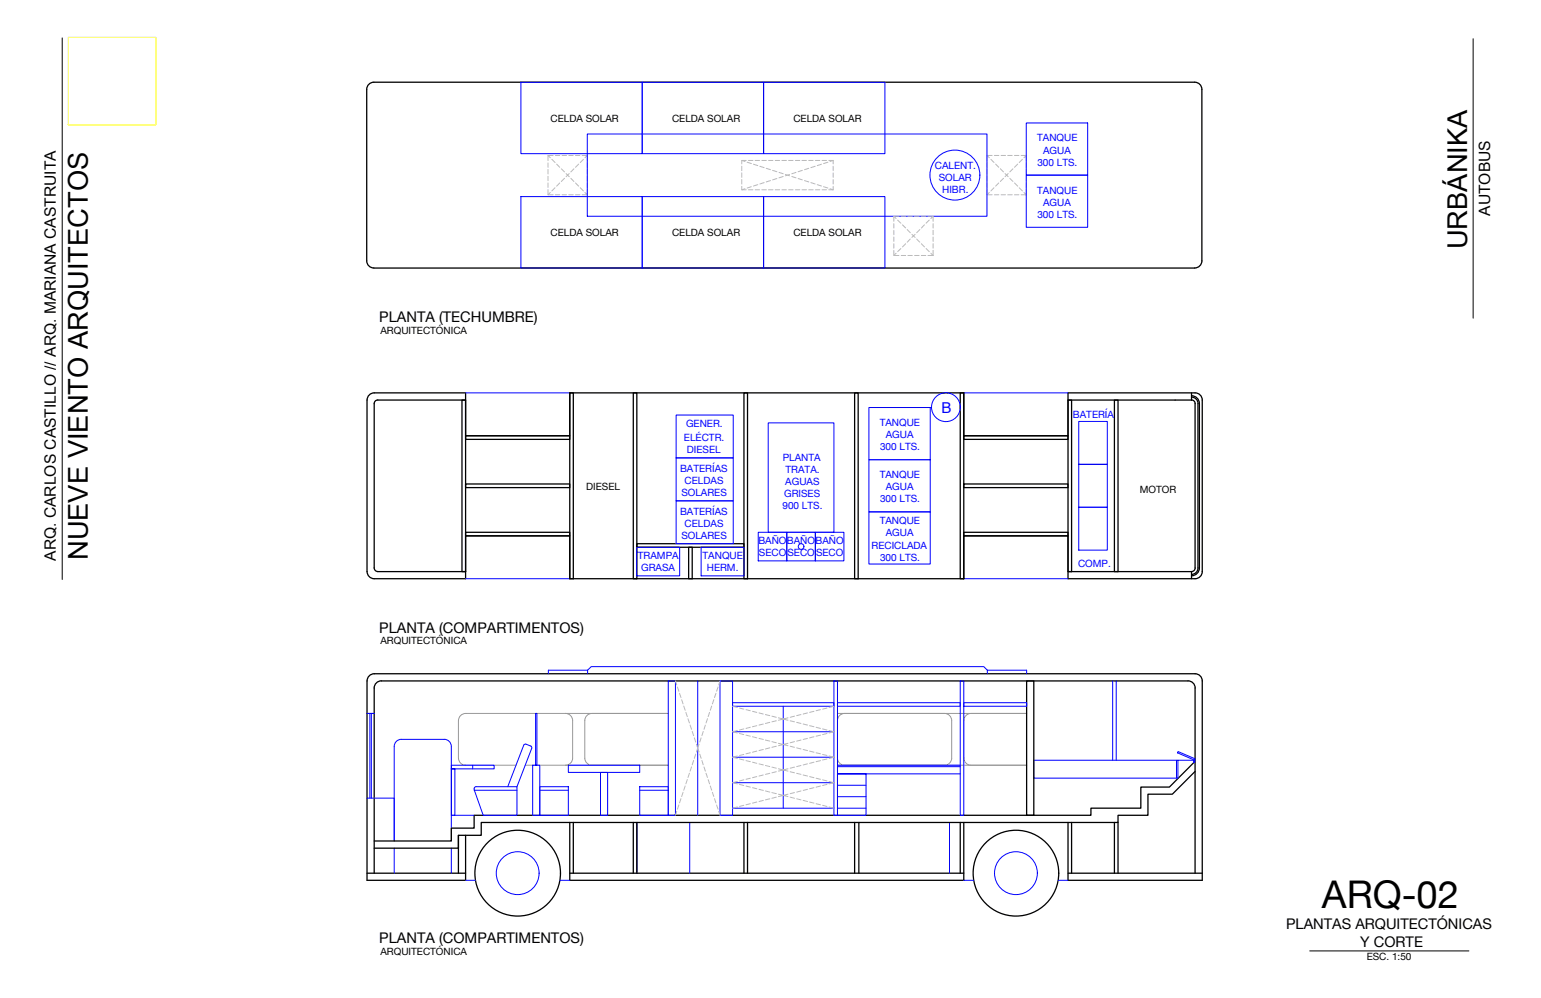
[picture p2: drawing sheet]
<svg xmlns="http://www.w3.org/2000/svg" width="432mm" height="279mm" viewBox="0 0 432 279" stroke-linecap="round" stroke-linejoin="round" font-family="sans-serif">
<g fill="none" stroke="#000" stroke-width=".36">
<path d="M102.8 73v-48a2 2 0 0 1 2-2h230a2 2 0 0 1 2 2v48M102.8 73a2.04 2.04 0 0 0 1.9 2h230.1a2 2 0 0 0 2-2M103.4 110.6l1.5-.6h25.6v12h29.2v-12h110.4v12h29.2v-12h35.6a2 2 0 0 1 2 2v48a2 2 0 0 1-2 2h-35.6v-12h-29.2v12h-110.4v-12h-29.2v12h-25.6a2.04 2.04 0 0 1-2.1-2l.1-48zM129.4 112h1.1v48h-1.1zM130.5 112h-24.6a1.01 1.01 0 0 0-1 1v46a1.01 1.01 0 0 0 1 1h24.6M159.7 110h.9v52h-.9zM177.5 110h.9v52h-.9zM208.5 110h1v52h-1zM239.5 110h1v52h-1zM269.1 110h1v52h-1zM299.3 112h1v48h-1zM299.3 112h34.6"/>
<path d="M312.3 112h1v48h-1zM333.9 110v2M333.9 112a1.01 1.01 0 0 1 1 1M333.9 111.2a1.81 1.81 0 0 1 1.8 1.8v46a1.77 1.77 0 0 1-1.8 1.8M333.9 110.8a2.19 2.19 0 0 1 2.2 2.2v46a2.19 2.19 0 0 1-2.2 2.2M334.9 113v46M130.5 122h29.2v1h-29.2zM130.5 135.5h29.2v1h-29.2zM270.1 122h29.2v1h-29.2zM270.1 135.5h29.2v1h-29.2zM130.5 149h29.2v1h-29.2zM178.4 152.2h30.1v1h-30.1z"/>
<path d="M193 153.2h1v8.8h-1zM270.1 149h29.2v1h-29.2zM334.9 159a1.01 1.01 0 0 1-1 1M299.3 160h34.6M333.9 160v2M287.7 190.6h2v37.6h-2zM334.9 192.6v51.9M334.9 192.6a2 2 0 0 0-2-2h-226.1a1.96 1.96 0 0 0-1.9 2v51.9M334.9 213.1l-7.2 7.3h-8v5.9h-14v1.9h-172.8v3.6h-6.4v3.6h-21.6M334.9 216l-6.4 6.3h-6.8v5.9h-8.4v2.1h-178.5v3.6h-6.3v3.6h-23.6M128.5 233.9v10.6M159.7 230.3v16.2h110.4v-16.2"/>
<path d="M160.6 230.3v14.2M177.5 230.3v14.2M178.4 230.3v14.2M208.5 230.3v14.2M209.5 230.3v14.2M239.5 230.3v14.2M240.7 230.3v14.2M269.1 230.3v14.2M299.3 230.3v16.2h37.6v-55.9a2 2 0 0 0-2-2h-230a2 2 0 0 0-2 2l-.1 55.9h27.7v-12.6M300.3 230.3v14.2M312.3 230.3v14.2M313.3 230.3v14.2"/>
<path d="M102.8 244.5h27.7M159.7 244.5h110.4M299.3 244.5h37.6"/>
<circle cx="145" cy="244.4" r="12"/>
<circle cx="284.7" cy="244.4" r="12"/>
</g>
<g fill="none" stroke="#bababa" stroke-width=".28">
<path d="M153.6 53.1v1.4h1.4M153.6 45.6v1.2M153.6 47.5v1.2M153.6 49.3v1.3M153.6 51.2v1.3M153.6 43.5l.6 .7M154.2 53.9l-.6 .6M154.6 44.6l.9 .9M155 43.5h-1.4v1.5M155.5 52.6l-.9 .9M155.6 43.5h1.3M155.6 54.5h1.3"/>
<path d="M156 45.9l.8 .9M156.8 51.2l-.8 .9M157.3 47.3l.9 .8M157.5 43.5h1.2M157.5 54.5h1.2M158.2 49.9l-.9 .9M158.6 48.6l.9 .9M159.4 43.5h1.2M159.4 54.5h1.2M159.5 48.6l-.9 .9M159.9 49.9l.9 .9M160.8 47.3l-.9 .8"/>
<path d="M161.2 43.5h1.3M161.2 54.5h1.3M161.3 51.2l.9 .9M162.2 45.9l-.9 .9M162.6 52.6l.9 .9M163.1 43.5h1.5v1.5M163.1 54.5h1.5M163.5 44.6l-.9 .9M163.9 53.9l.7 .6M164.6 45.6v1.2M164.6 47.5v1.2M164.6 49.3v1.3"/>
<path d="M164.6 51.2v1.3M164.6 53.1v1.4M164.6 43.5l-.7 .7M207.8 52.2v.9h1.3M207.8 46.5v1.3M207.8 48.4v1.3M207.8 50.3v1.2M207.8 44.9l1 .3M208.8 52.8l-1 .3M209.1 44.9h-1.3v1M209.4 45.4l1.1 .4M209.7 44.9h1.3"/>
<path d="M209.7 53.1h1.3M210.5 52.3l-1.1 .3M211.1 46l1.2 .4M211.6 44.9h1.2M211.6 53.1h1.2M212.3 51.7l-1.2 .4M212.9 46.6l1.2 .3M213.5 44.9h1.2M213.5 53.1h1.2M214.1 51.1l-1.2 .4M214.7 47.1l1.2 .4M215.3 44.9h1.3"/>
<path d="M215.3 53.1h1.3M215.9 50.6l-1.2 .3M216.5 47.7l1.2 .4M217.2 44.9h1.3M217.2 53.1h1.3M217.7 50l-1.2 .4M218.3 48.3l1.2 .3M219.1 44.9h1.3M219.1 53.1h1.3M219.5 49.4l-1.2 .4M220.1 48.8l1.1 .4M221 44.9h1.2"/>
<path d="M221 53.1h1.2M221.2 48.8l-1.1 .4M221.9 49.4l1.1 .4M222.9 44.9h1.2M222.9 53.1h1.2M223 48.3l-1.1 .3M223.6 50l1.2 .4M224.7 44.9h1.3M224.7 53.1h1.3M224.8 47.7l-1.2 .4M225.4 50.6l1.2 .3M226.6 44.9h1.3"/>
<path d="M226.6 53.1h1.3M226.6 47.1l-1.2 .4M227.2 51.1l1.2 .4M228.4 46.6l-1.2 .3M228.5 44.9h1.2M228.5 53.1h1.2M229 51.7l1.2 .4M230.2 46l-1.2 .4M230.3 44.9h1.3M230.3 53.1h1.3M230.8 52.3l1.2 .3M232 45.4l-1.2 .4"/>
<path d="M232.2 44.9h1.3v1M232.2 53.1h1.3M232.6 52.8l.9 .3M233.5 46.5v1.3M233.5 48.4v1.3M233.5 50.3v1.2M233.5 52.2v.9M233.5 44.9l-.9 .3M276.6 53.1v1.4h1.4M276.6 45.6v1.2M276.6 47.5v1.2M276.6 49.3v1.3"/>
<path d="M276.6 51.2v1.3M276.6 43.5l.6 .7M277.2 53.9l-.6 .6M277.7 44.6l.8 .9M278 43.5h-1.4v1.5M278.5 52.6l-.8 .9M278.6 43.5h1.3M278.6 54.5h1.3M279 45.9l.9 .9M279.9 51.2l-.9 .9M280.3 47.3l.9 .8M280.5 43.5h1.3"/>
<path d="M280.5 54.5h1.3M281.2 49.9l-.9 .9M281.6 48.6l.9 .9M282.4 43.5h1.2M282.4 54.5h1.2M282.5 48.6l-.9 .9M282.9 49.9l.9 .9M283.8 47.3l-.9 .8M284.3 43.5h1.2M284.3 54.5h1.2M284.3 51.2l.9 .9M285.2 45.9l-.9 .9"/>
<path d="M285.6 52.6l.9 .9M286.1 43.5h1.5v1.5M286.1 54.5h1.5M286.5 44.6l-.9 .9M286.9 53.9l.7 .6M287.6 45.6v1.2M287.6 47.5v1.2M287.6 49.3v1.3M287.6 51.2v1.3M287.6 53.1v1.4M287.6 43.5l-.7 .7M250.5 70.1v1.4h1.4"/>
<path d="M250.5 62.6v1.2M250.5 64.5v1.2M250.5 66.3v1.3M250.5 68.2v1.3M250.5 60.5l.6 .7M251.1 70.9l-.6 .6M251.5 61.6l.9 .9M251.9 60.5h-1.4v1.5M252.4 69.6l-.9 .8M252.5 60.5h1.3M252.5 71.5h1.3M252.9 62.9l.9 .9"/>
<path d="M253.8 68.2l-.9 .9M254.2 64.3l.9 .9M254.4 60.5h1.2M254.4 71.5h1.2M255.1 66.9l-.9 .9M255.5 65.6l.9 .9M256.3 60.5h1.2M256.3 71.5h1.2M256.4 65.6l-.9 .9M256.9 66.9l.8 .9M257.7 64.3l-.8 .9M258.2 60.5h1.2"/>
<path d="M258.2 71.5h1.2M258.2 68.2l.9 .9M259.1 62.9l-.9 .9M259.5 69.6l.9 .8M260 60.5h1.5v1.5M260 71.5h1.5M260.4 61.6l-.9 .9M260.8 70.9l.7 .6M261.5 62.6v1.2M261.5 64.5v1.2M261.5 66.3v1.3M261.5 68.2v1.3"/>
<path d="M261.5 70.1v1.4M261.5 60.5l-.7 .7M189.3 190.6l.3 1.1M189.8 192.3l.4 1.2M190.4 194.1l.4 1.2M191 195.9l.4 1.2M191.6 197.7l.4 1.1M192.2 199.4l.4 1.2M198.8 199.4l-.4 1.2M199.4 197.7l-.4 1.1M200 195.9l-.4 1.2M200.6 194.1l-.4 1.2"/>
<path d="M201.2 192.3l-.4 1.2M201.8 190.6l-.4 1.1M205.3 197.7l1.3 .4M207.2 198.2l1.2 .3M209 198.7l1.2 .3M210.9 199.1l1.2 .3M212.7 199.6l1.2 .3M226.3 199.6l-1.2 .3M228.1 199.1l-1.2 .3M229.9 198.7l-1.2 .3M231.7 198.2l-1.2 .3M233.7 197.7l-1.4 .4"/>
<path d="M192.6 218.3l-.4 1.1M192.8 201.2l.4 1.2M193.2 216.5l-.4 1.2M193.4 203l.4 1.2M193.8 214.7l-.4 1.2M194 204.8l.4 1.2M194.4 212.9l-.4 1.2M194.6 206.6l.4 1.2M195 211.1l-.4 1.2M195.1 208.4l.4 1-.4 1.1M195.9 208.4l-.4 1 .4 1.1M196.1 211.1l.4 1.2"/>
<path d="M196.5 206.6l-.4 1.2M196.7 212.9l.4 1.2M197.1 204.8l-.4 1.2M197.3 214.7l.3 1.2M197.6 203l-.3 1.2M197.8 216.5l.4 1.2M198.2 201.2l-.4 1.2M198.4 218.3l.4 1.1M206.6 211.7l-1.3 .3 1.3 .3M206.6 218.8l-1.3 .3 1.3 .4M206.6 204.5l-1.3 .4 1.3 .3M207.2 212.5l1.2 .3"/>
<path d="M207.2 219.6l1.2 .3M207.2 205.3l1.2 .4M208.4 218.3l-1.2 .3M208.4 211.2l-1.2 .3M208.4 204.1l-1.2 .3M209 212.9l1.2 .3M209 205.8l1.2 .3M210.2 217.9l-1.2 .3M210.2 210.7l-1.2 .3M210.2 203.6l-1.2 .3M210.9 213.4l1.2 .3M210.9 206.3l1.2 .3"/>
<path d="M212.1 217.4l-1.2 .3M212.1 210.3l-1.2 .3M212.1 203.2l-1.2 .3M212.7 213.9l1.2 .3M212.7 206.7l1.2 .3M213.9 217l-1.2 .3M213.9 209.8l-1.2 .3M213.9 202.7l-1.2 .3M214.5 214.3l1.2 .3M214.5 207.2l1.2 .3M214.5 200.1l1.2 .2M215.7 216.5l-1.2 .3"/>
<path d="M215.7 209.4l-1.2 .3M215.7 202.2l-1.2 .4M216.3 214.8l1.2 .3M216.3 207.6l1.2 .3M216.3 200.5l1.2 .3M217.5 216.1l-1.2 .3M217.5 208.9l-1.2 .3M217.5 201.8l-1.2 .3M218.1 215.2l1.4 .3-1.4 .4M218.1 208.1l1.4 .3-1.4 .4M218.1 201l1.4 .3-1.4 .3M220.8 215.2l-1.3 .3 1.3 .4"/>
<path d="M220.8 208.1l-1.3 .3 1.3 .4M220.8 201l-1.3 .3 1.3 .3M221.4 216.1l1.2 .3M221.4 208.9l1.2 .3M221.4 201.8l1.2 .3M222.6 214.8l-1.2 .3M222.6 207.6l-1.2 .3M222.6 200.5l-1.2 .3M223.2 216.5l1.2 .3M223.2 209.4l1.2 .3M223.2 202.2l1.2 .4M224.4 214.3l-1.2 .3"/>
<path d="M224.4 207.2l-1.2 .3M224.4 200.1l-1.2 .2M225.1 217l1.2 .3M225.1 209.8l1.2 .3M225.1 202.7l1.2 .3M226.3 213.9l-1.2 .3M226.3 206.7l-1.2 .3M226.9 217.4l1.2 .3M226.9 210.3l1.2 .3M226.9 203.2l1.2 .3M228.1 213.4l-1.2 .3M228.1 206.3l-1.2 .3"/>
<path d="M228.7 217.9l1.2 .3M228.7 210.7l1.2 .3M228.7 203.6l1.2 .3M229.9 212.9l-1.2 .3M229.9 205.8l-1.2 .3M230.5 218.3l1.2 .3M230.5 211.2l1.2 .3M230.5 204.1l1.2 .3M231.7 212.5l-1.2 .3M231.7 219.6l-1.2 .3M231.7 205.3l-1.2 .4M232.3 211.7l1.4 .3-1.4 .3"/>
<path d="M232.3 218.8l1.4 .3-1.4 .4M232.3 204.5l1.4 .4-1.4 .3M189.6 227.1l-.3 1.1M190.2 225.4l-.4 1.2M190.8 223.6l-.4 1.2M191.4 221.8l-.4 1.2M192 220l-.4 1.2M199 220l.4 1.2M199.6 221.8l.4 1.2M200.2 223.6l.4 1.2M200.8 225.4l.4 1.2M201.4 227.1l.4 1.1"/>
<path d="M206.6 225.9l-1.3 .4M208.4 225.5l-1.2 .3M209 220.1l1.2 .3M210.2 225l-1.2 .3M210.9 220.5l1.2 .3M212.1 224.5l-1.2 .3M212.7 221l1.2 .3M213.9 224.1l-1.2 .3M214.5 221.4l1.2 .3M215.7 223.6l-1.2 .3M216.3 221.9l1.2 .3M217.5 223.2l-1.2 .3"/>
<path d="M218.1 222.3l1.4 .4-1.4 .3M220.8 222.3l-1.3 .4 1.3 .3M221.4 223.2l1.2 .3M222.6 221.9l-1.2 .3M223.2 223.6l1.2 .3M224.4 221.4l-1.2 .3M225.1 224.1l1.2 .3M226.3 221l-1.2 .3M226.9 224.5l1.2 .3M228.1 220.5l-1.2 .3M228.7 225l1.2 .3M229.9 220.1l-1.2 .3"/>
<path d="M230.5 225.5l1.2 .3M232.3 225.9l1.4 .4"/>
</g>
<!-- layer: 0 -->
<g fill="none" stroke="#00f" stroke-width=".28">
<path d="M146 23h34v20h-34zM164.6 37.5h112v23h-112zM180 23h34v20h-34zM214 23h34v20h-34zM287.6 34.4h17.2v14.6h-17.2zM146 55h34v20h-34zM180 55h34v20h-34zM214 55h34v20h-34zM287.6 49h17.2v14.6h-17.2zM130.5 110h29.2M189.5 116.2h16v12h-16zM215.3 118.4h18.4v30.6h-18.4z"/>
<path d="M243.5 114.1h17.2v14.6h-17.2zM270.1 110h29.2M302.3 118h8v12h-8zM189.5 128.2h16v12h-16zM243.5 128.7h17.2v14.6h-17.2zM302.3 130h8v12h-8zM178.4 153.2h12.1v8h-12.1zM189.5 140.2h16v12h-16zM196.5 153.2h12v8h-12zM212.5 149h8v8h-8zM220.5 149h8v8h-8zM228.5 149h8v8h-8z"/>
<path d="M243.5 143.3h17.2v14.6h-17.2zM302.3 142h8v12h-8zM130.5 162h29.2M270.1 162h29.2M102.8 199.7h2.1M103.6 199.7v23.7M104 199.7v23.7M150.1 199.7h.3v14.5h-.3zM164.6 187.6l1.1-1h110l1 1M164.6 187.6h-10.9v1M164.6 187.6v1M187.3 190.6h2v37.6h-2z"/>
<path d="M195.5 190.6v37.6M201.8 190.6h3.5v37.6h-3.5zM205.3 196.7h28.4v1h-28.4zM219.5 197.7v28.6M233.7 190.6h1v37.6h-1zM234.7 196.7h34.4v1h-34.4zM269.1 190.6h1v37.6h-1zM270.1 196.7h17.6v1h-17.6zM276.7 187.6h11v1M276.7 187.6v1M311.8 190.6v22.2M312.8 190.6v22.2"/>
<path d="M126.5 214.2h12v1.1h-12h1v12.9h-1zM132.5 214.2v1.1M149.3 214.2h1.9v14h-1.9zM159.3 214.2h20v2h-20zM168.3 216.2h2v12h-2zM205.3 219.1h28.4M205.3 212h28.4M205.3 204.9h28.4M234.7 216.6v11.6h8v-11.6h-8h34.4M234.7 214.2h34.4M234.7 214.6h34.4M234.7 219.8h8"/>
<path d="M289.7 212.8h40v5.1h-40zM330.1 212.8v5.1h-.4v-5.1h4.8M330.1 210.4l4.8 2-.2 .4-4.8-2zM334.5 212.8h.4v.3l-.4 .4zM102.8 223.4h7.7v12v-26.4a2 2 0 0 1 2-2h12a1.96 1.96 0 0 1 2 2v26.4M110.5 237.5v7M126.5 237.5v7M126.5 228.2h6.4M132.9 221.2l2.5 7h9.5v-8l-11.8 .1-.2 .9h12M142.3 220.2l4.5-11.6 .6-.2 1.3 .4 .3 .7-4.1 10.7M151.2 220.2h8.1v8h-8.1zM151.2 221.2h8.1"/>
<path d="M178.4 230.3v14.2M179.3 220.2h8v8h-8zM179.3 221.2h8M193.3 230.3v14.2M205.3 226.3h28.4M234.7 226.3h8M234.7 223h8M266.1 230.3v14.2M130.5 246.5h2.7M156.9 246.5h2.8M270.1 246.5h2.7M296.5 246.5h2.8"/>
<circle cx="267.6" cy="49" r="7"/>
<circle cx="265.1" cy="114" r="4"/>
<circle cx="224.5" cy="153" r=".79"/>
<circle cx="145.1" cy="244.4" r="6"/>
<circle cx="284.7" cy="244.4" r="6"/>
</g>
<path d="M130.5 199.7h56.8M130.5 199.7a2 2 0 0 0-2 2v10.5a2.04 2.04 0 0 0 2 2M158.5 199.7a2 2 0 0 1 2 2v10.5a2 2 0 0 1-2 2M165.9 199.7a2 2 0 0 0-2 2v10.5a2 2 0 0 0 2 2M234.7 199.7h53M236.7 199.7a2 2 0 0 0-2 2v10.5a2 2 0 0 0 2 2M264.7 199.7a2 2 0 0 1 2 2v10.5a2 2 0 0 1-2 2M272.1 199.7a2 2 0 0 0-2 2v10.5a2.04 2.04 0 0 0 2 2M130.5 214.2h14.1M147.2 214.2h40.1M234.7 214.2h53" fill="none" stroke="#989898" stroke-width=".28"/>
<!-- layer: Mobiliario_General -->
<path d="M17.4 10.6v151.6M412.8 10.8v78.3M367 266.2h44.6" fill="none" stroke="#000" stroke-width=".28"/>
<path d="M19.1 10.4h24.6v24.6h-24.6z" fill="none" stroke="#ff0" stroke-width=".28"/>
<text font-size="10.7" x="370.4" y="254.2">ARQ-02</text>
<g font-size="7.7">
<text x="411.1" y="69.8" transform="rotate(-90 411.1 69.8)">URBÁNIKA</text>
<text x="24.6" y="156.8" transform="rotate(-90 24.6 156.8)">NUEVE VIENTO ARQUITECTOS</text>
</g>
<g font-size="4.4">
<text x="417.5" y="60.4" transform="rotate(-90 417.5 60.4)">AUTOBUS</text>
<text x="15.6" y="157" transform="rotate(-90 15.6 157)">ARQ. CARLOS CASTILLO // ARQ. MARIANA CASTRUITA</text>
</g>
<text font-size="4.2" fill="#00f" x="263.8" y="115.6">B</text>
<g font-size="4.1">
<text x="106.3" y="90.2">PLANTA (TECHUMBRE)</text>
<text x="106.3" y="177.2">PLANTA (COMPARTIMENTOS)</text>
<text x="360.4" y="260.1">PLANTAS ARQUITECTÓNICAS</text>
<text x="106.3" y="264.1">PLANTA (COMPARTIMENTOS)</text>
<text x="381.2" y="265">Y CORTE</text>
</g>
<g font-size="2.8">
<text x="154.3" y="34.2">CELDA SOLAR</text>
<text x="188.3" y="34.2">CELDA SOLAR</text>
<text x="222.3" y="34.2">CELDA SOLAR</text>
<text x="154.3" y="66.2">CELDA SOLAR</text>
<text x="188.3" y="66.2">CELDA SOLAR</text>
<text x="222.3" y="66.2">CELDA SOLAR</text>
<text x="106.6" y="93.4">ARQUITECTÓNICA</text>
<text x="164.2" y="137.3">DIESEL</text>
<text x="319.4" y="138">MOTOR</text>
<text x="106.6" y="180.3">ARQUITECTÓNICA</text>
<text x="106.6" y="267.3">ARQUITECTÓNICA</text>
<text x="383" y="268.6">ESC. 1:50</text>
</g>
<g font-size="2.8" fill="#00f">
<text x="290.6" y="39.6">TANQUE</text>
<text x="262" y="47.3">CALENT.</text>
<text x="290.7" y="46.4">300 LTS.</text>
<text x="292.3" y="43">AGUA</text>
<text x="263.1" y="50.7">SOLAR</text>
<text x="264" y="54">HIBR.</text>
<text x="290.6" y="54.2">TANQUE</text>
<text x="292.3" y="57.6">AGUA</text>
<text x="290.7" y="61">300 LTS.</text>
<text x="192.2" y="119.5">GENER.</text>
<text x="246.5" y="119.3">TANQUE</text>
<text x="300.6" y="116.9">BATERÍA</text>
<text x="191.7" y="123.4">ELÉCTR.</text>
<text x="248.2" y="122.7">AGUA</text>
<text x="192.5" y="126.8">DIESEL</text>
<text x="219.3" y="129.1">PLANTA</text>
<text x="246.6" y="126.1">300 LTS.</text>
<text x="190.6" y="132">BATERÍAS</text>
<text x="191.8" y="135.4">CELDAS</text>
<text x="220" y="135.8">AGUAS</text>
<text x="220.1" y="132.4">TRATA.</text>
<text x="246.5" y="133.9">TANQUE</text>
<text x="248.2" y="137.3">AGUA</text>
<text x="190.9" y="138.8">SOLARES</text>
<text x="219.3" y="142.5">900 LTS.</text>
<text x="219.7" y="139.2">GRISES</text>
<text x="246.6" y="140.7">300 LTS.</text>
<text x="190.6" y="144">BATERÍAS</text>
<text x="191.8" y="147.4">CELDAS</text>
<text x="246.5" y="146.8">TANQUE</text>
<text x="190.9" y="150.8">SOLARES</text>
<text x="212.5" y="152.4">BAÑO</text>
<text x="212.7" y="155.8">SECO</text>
<text x="220.5" y="152.4">BAÑO</text>
<text x="220.7" y="155.8">SECO</text>
<text x="228.5" y="152.4">BAÑO</text>
<text x="228.7" y="155.8">SECO</text>
<text x="244.2" y="153.6">RECICLADA</text>
<text x="248.2" y="150.2">AGUA</text>
<text x="178.7" y="156.6">TRAMPA</text>
<text x="179.7" y="159.9">GRASA</text>
<text x="196.9" y="156.6">TANQUE</text>
<text x="198" y="160">HERM.</text>
<text x="246.6" y="157">300 LTS.</text>
<text x="302.1" y="158.7">COMP.</text>
</g>
</svg>
